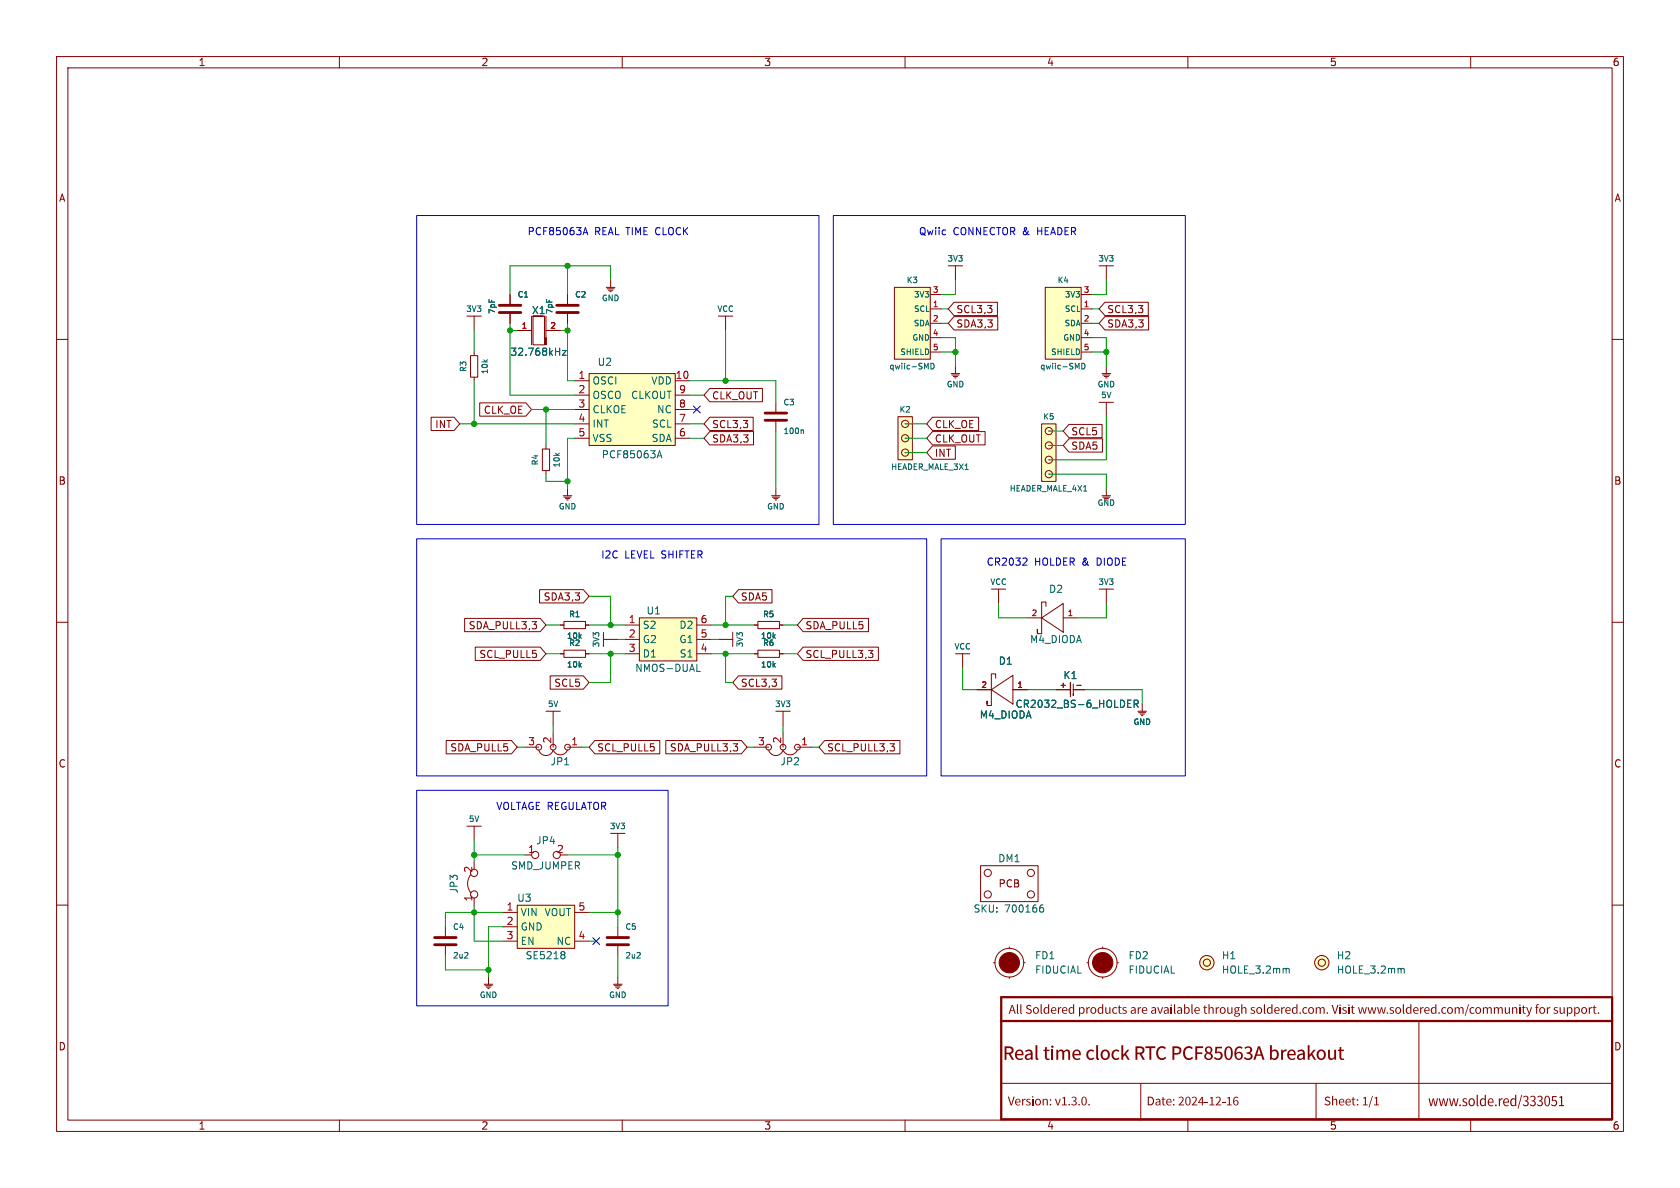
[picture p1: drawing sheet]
<svg xmlns="http://www.w3.org/2000/svg" width="297mm" height="210mm" viewBox="0 0 297 210" stroke-linecap="round" stroke-linejoin="round" font-family="sans-serif">
<g fill="none" stroke="#840000" stroke-width=".18">
<path d="M10 10h277v190h-277zM12 12h273v186h-273zM60 10v2M110 10v2M160 10v2M210 10v2M260 10v2M10 60h2M285 60h2M10 110h2M285 110h2M10 160h2"/>
<path d="M285 160h2M60 198v2M110 198v2M160 198v2M177 191.5h108M210 198v2M260 198v2"/>
</g>
<path d="M231.2 184.8h.3v1.7l.7-.9h.4l-.6 .7 .7 1h-.4l-.5-.8-.3 .4v.4h-.3z" fill="#840000"/>
<path d="M284.8 176.3h-107.8v21.6h107.9M285 176.3v21.6M177 180.5h108" fill="none" stroke="#840000" stroke-width=".4"/>
<g fill="none" stroke="#840000" stroke-width=".18">
<path d="M100.3 52.1v1.9M100.3 55.3v1.9M99.6 87.6h1.5M99.7 87.9h1.3M99.9 88.1h.8M100.2 88.4h.3M100.3 86.4v1.2M173.4 153h10.1v6.4h-10.1zM201.7 191.5v6.5M232.7 191.5v6.5M250.8 180.5v17.5"/>
<circle cx="174.6" cy="158.1" r=".63"/>
<circle cx="174.6" cy="154.3" r=".63"/>
<circle cx="182.2" cy="158.1" r=".63"/>
<circle cx="182.2" cy="154.3" r=".63"/>
<circle cx="233.7" cy="170.2" r=".63"/>
<circle cx="233.7" cy="170.2" r="1.27"/>
</g>
<circle cx="233.7" cy="170.2" r="1.27" fill="#ffffc2" stroke="#ffffc2" stroke-width=".18"/>
<path d="M184.4 160h-.4M184 160.4l.4 .1 .1 .2v.4l-.5 .1M247.9 171.2l.3 .2v.6" fill="none" stroke="#006464" stroke-width=".18"/>
<path d="M98.4 55.2h3.8M98.4 54h3.8" fill="none" stroke="#840000" stroke-width=".5"/>
<path d="M104.1 66h15.3v12.7h-15.3z" fill="#ffffc2"/>
<g fill="none" stroke="#840000" stroke-width=".18">
<path d="M82.5 55.9h2.6M83.8 55.9v2.5M90.2 52.1v1.9M90.2 55.3v1.9M127 55.9h2.5M128.3 55.9v2.5M167.6 47h2.6M168.9 47v2.5M83.2 62.9h1.3v3.8h-1.3zM83.8 62.2v.7M83.8 66.7v.6M101.6 67.3h2.5"/>
<path d="M101.6 69.9h2.5M101.6 72.4h2.5M101.6 74.9h2.5M101.6 77.5h2.5M104.1 66h15.3v12.7h-15.3zM119.4 67.3h2.5M119.4 69.9h2.5M119.4 72.4h2.5M119.4 74.9h2.5M119.4 77.5h2.5M137.2 71.1v1.9M137.2 74.3v1.9"/>
<path d="M168.1 66h1.6M168.3 66.3h1.2M168.5 66.5h.8M168.8 66.8h.2M168.9 64.8v1.2M136.4 87.6h1.5M136.5 87.9h1.3M136.8 88.1h.7M137 88.4h.3M137.2 86.4v1.2M176 119.9v-.8h-.7v5.6h-.8v-.7v.5M172.7 121.9h2.6"/>
<path d="M175.3 121.9l3.8-2.5v5.1zM179.1 121.9h2.5M175.6 170.2h.3M178.4 167.4v.2M178.4 172.7v.3M181 170.2h.2"/>
<circle cx="178.4" cy="170.2" r="2.54"/>
</g>
<path d="M141.8 76l.2 .1v.6M116.2 80.9l.4-1.2 .4 1.2M116.3 80.6h.6" fill="none" stroke="#006464" stroke-width=".18"/>
<path d="M88.3 55.2h3.8M88.3 54h3.8M135.3 74.3h3.8M135.3 73h3.8" fill="none" stroke="#840000" stroke-width=".5"/>
<circle cx="178.4" cy="170.2" r="1.8" fill="#840000" stroke="#840000" stroke-width=".18"/>
<path d="M158.7 73.7h2.6v7.6h-2.6z" fill="#ffffc2"/>
<g fill="none" stroke="#840000" stroke-width=".18">
<path d="M158.7 73.7h2.6v7.6h-2.6zM160 77.5h.1M160 74.9h.1M160 80h.1"/>
<circle cx="160" cy="77.5" r=".63"/>
<circle cx="160" cy="74.9" r=".63"/>
<circle cx="160" cy="80" r=".63"/>
</g>
<path d="M158.1 50.8h6.4v12.7h-6.4z" fill="#ffffc2"/>
<path d="M158.1 50.8h6.4v12.7h-6.4zM164.5 54.6h1.9M164.5 57.2h1.9M164.5 52.1h1.9M164.5 59.7h1.9M164.5 62.2h1.9" fill="none" stroke="#840000" stroke-width=".18"/>
<path d="M164.6 64.2a.51 .51 0 0 1 .6 .5 .51 .51 0 0 1-.6 .5z" fill="none" stroke="#006464" stroke-width=".18"/>
<path d="M184.8 50.8h6.3v12.7h-6.3z" fill="#ffffc2"/>
<path d="M184.8 50.8h6.3v12.7h-6.3zM191.1 54.6h1.9M191.1 57.2h1.9M191.1 52.1h1.9M191.1 59.7h1.9M191.1 62.2h1.9" fill="none" stroke="#840000" stroke-width=".18"/>
<path d="M191.2 64.2a.51 .51 0 0 1 .6 .5 .51 .51 0 0 1-.6 .5z" fill="none" stroke="#006464" stroke-width=".18"/>
<path d="M184.1 74.9h2.6v10.2h-2.6z" fill="#ffffc2"/>
<g fill="none" stroke="#840000" stroke-width=".18">
<path d="M91.4 58.4h2.6M94 55.9v5.1M94.2 55.9v5.1h2.1v-5.1h-2.1h1.8M96.5 55.9v5.1v-1.3M96.5 58.4h2.6M107.2 50.8h1.5M107.3 51.1h1.3M107.6 51.3h.7M107.8 51.6h.3M107.9 49.5v1.3M194.3 47h2.5M195.6 47v2.5"/>
<path d="M95.9 79.4h1.3v3.8h-1.3zM96.5 78.7v.7M184.1 74.9h2.6v10.2h-2.6zM185.4 78.7h.1M185.4 76.2h.1M194.3 71.1h2.5M194.8 66h1.5M194.9 66.3h1.3M195.2 66.5h.8M195.5 66.8h.2M195.6 64.8v1.2M195.6 71.1v2.6"/>
<path d="M96.5 83.2v.6M185.4 83.8h.1M185.4 81.3h.1M194.8 87.6h1.5M194.9 87.9h1.3M195.6 86.4v1.2M168.9 115.6h2.5M170.2 115.6v2.5M175.3 104.1h2.5M176.5 104.1v2.6M181.6 109.2h2.5M184.1 109.2l3.9-2.5v5.1z"/>
<path d="M184.9 107.2v-.8h-.8v5.6h-.7v-.7v.5M188 109.2h2.5M194.3 104.1h2.5M195.6 104.1v2.6M186.7 121.9h2.5M189.2 122.7v-2v2.5M189.7 121.9h2.1M189.7 120.9v2v-.2M201.2 125.7h1.5M201.3 126h1.3M201.5 126.2h.8M201.8 126.5h.3"/>
<path d="M201.9 124.5v1.2M192.2 170.2h.2M194.9 167.4v.2M194.9 172.7v.3M197.5 170.2h.2"/>
<circle cx="185.4" cy="78.7" r=".63"/>
<circle cx="185.4" cy="76.2" r=".63"/>
<circle cx="185.4" cy="81.3" r=".63"/>
<circle cx="185.4" cy="83.8" r=".63"/>
<circle cx="194.9" cy="170.2" r="2.54"/>
<circle cx="213.4" cy="170.2" r=".63"/>
<circle cx="213.4" cy="170.2" r="1.27"/>
</g>
<circle cx="194.9" cy="170.2" r="1.8" fill="#840000" stroke="#840000" stroke-width=".18"/>
<circle cx="213.4" cy="170.2" r="1.27" fill="#ffffc2" stroke="#ffffc2" stroke-width=".18"/>
<path d="M99.4 62h.7l-.7 .8h.7M199.4 124.4h.4M199.4 125h.6M199.4 123.8h.6M200.5 124.4h.6l.1-.2v-.3l-.7-.1v1.2M200.8 124.4l.4 .6M227.6 171.2l.3 .2v.6" fill="none" stroke="#006464" stroke-width=".18"/>
<path d="M190.4 121.2h.7" fill="none" stroke="#a90000" stroke-width=".18"/>
<path d="M91.4 160h10.2v7.6h-10.2z" fill="#ffffc2"/>
<g fill="none" stroke="#840000" stroke-width=".18">
<path d="M92.7 132.1h2.5M95.2 132.6a1.32 1.32 0 0 0 1.3 1 1.32 1.32 0 0 0 1.3-1 1.38 1.38 0 0 0 1.3 .8 1.38 1.38 0 0 0 1.2-.8M96.5 125.7h2.6M97.8 125.7v2.6M97.8 129.5v2.6M100.3 132.1h2.6M82.5 146.1h2.6M83.2 154.6a2.55 2.55 0 0 0 0 3.2M83.8 146.1v2.5M83.8 152.4v1.3M83.8 158.8v1.2M92.7 151.1h1.3"/>
<path d="M99.1 151.1h1.2M107.9 147.3h2.6M109.2 147.3v2.6M78.7 163.8v1.9M78.7 167v1.9M85.6 174h1.5M85.7 174.2h1.3M86 174.5h.7M86.2 174.8h.3M86.4 172.7v1.3M88.9 161.3h2.5M88.9 163.8h2.5"/>
<path d="M88.9 166.4h2.5M91.4 160h10.2v7.6h-10.2zM101.6 161.3h2.5M101.6 166.4h2.5M108.5 174h1.5M108.6 174.2h1.3M108.8 174.5h.8M109.1 174.8h.2M109.2 163.8v1.9M109.2 167v1.9M109.2 172.7v1.3"/>
<circle cx="95.3" cy="132.1" r=".51"/>
<circle cx="97.8" cy="132.1" r=".51"/>
<circle cx="100.3" cy="132.1" r=".51"/>
<circle cx="83.8" cy="158.1" r=".63"/>
<circle cx="83.8" cy="154.3" r=".63"/>
<circle cx="94.6" cy="151.1" r=".63"/>
<circle cx="98.4" cy="151.1" r=".63"/>
</g>
<path d="M82.1 169.4h.6M82.7 168.5v.3M99.6 168.2l.3 .3-.3 .3 .3 .2v.2l-.3 .3M112.6 169.4h.6M113.1 168.5v.3" fill="none" stroke="#006464" stroke-width=".18"/>
<path d="M76.8 167h3.8M76.8 165.7h3.8M107.3 167h3.8M107.3 165.7h3.8" fill="none" stroke="#840000" stroke-width=".5"/>
<path d="M113 109.2h10.2v7.6h-10.2z" fill="#ffffc2"/>
<g fill="none" stroke="#840000" stroke-width=".18">
<path d="M90.2 52.1v1.9M90.2 55.3v1.9M91.4 58.4h2.6M96.5 58.4h2.6M100.3 52.1v1.9M100.3 55.3v1.9M168.7 56h7.7v2.3h-7.7l-1.1-1.1zM168.7 53.4h7.6v2.4h-7.6l-1.1-1.2zM195.3 56h7.8v2.3h-7.8l-1-1.1zM195.3 53.4h7.7v2.4h-7.7l-1-1.2zM76.2 73.8h4.1l1 1.1-1 1.2h-4.1zM84.8 71.2h8.2l1 1.2-1 1.2h-8.2z"/>
<path d="M125.5 73.8h7.7v2.3h-7.7l-1-1.2zM125.5 76.3h7.7v2.3h-7.7l-1-1.1zM125.5 68.7h9.3v2.3h-9.3l-1-1.1zM164.8 76.3h9.4v2.3h-9.4l-1-1.1zM164.8 73.8h8.2v2.3h-8.2l-1-1.2zM164.8 78.8h4.1v2.4h-4.1l-1-1.2zM189 77.6h5.9v2.3h-5.9l-1-1.2zM189 75h5.8v2.4h-5.8l-1-1.2zM82.1 109.3h13.4l1 1.2-1 1.2h-13.4zM84 114.4h11.5l1 1.2-1 1.1h-11.5zM94.1 109.9h.7l-.4 .5M94.8 110.5v.5"/>
<path d="M95.4 104.2h7.7l1 1.2-1 1.2h-7.7zM97.3 119.5h5.8l1 1.2-1 1.1h-5.8zM99.1 110.5h.6M99.1 115.6h.6M99.7 109.9h3.8v1.2h-3.8zM99.7 114.9h3.8v1.3h-3.8zM103.5 110.5h.6M103.5 115.6h.6M106.7 113h2.5M106.7 111.8v2.5M110.5 110.5h2.5M110.5 113h2.5"/>
<path d="M110.5 115.6h2.5M113 109.2h10.2v7.6h-10.2zM123.2 110.5h2.5M123.2 113h2.5M123.2 115.6h2.5M127 113h2.5M129.5 111.8v2.5M130.6 119.5h7.6v2.3h-7.6l-1.1-1.1zM130.6 104.2h5.9v2.4h-5.9l-1.1-1.2zM133.3 110.5h.7M133.3 115.6h.7M134 114.9h3.8v1.3h-3.8z"/>
<path d="M134 109.9h3.8v1.2h-3.8zM137.8 110.5h.6M137.8 115.6h.6M142 114.4h13.3v2.3h-13.3l-1-1.1zM142 109.3h11.5v2.4h-11.5l-1-1.2zM153.5 115h.8l-.4 .5M154.1 115.5l.2 .2v.3l-.2 .2M78.9 130.9h11.5l1 1.2-1 1.2h-11.5zM105.2 130.9h11.4v2.4h-11.4l-1.1-1.2zM117.7 130.9h13.4l1 1.2-1 1.2h-13.4zM129.6 131.5h.8l-.4 .5M130.3 132.1v.5"/>
<path d="M133.3 132.1h2.6M135.9 132.6a1.32 1.32 0 0 0 1.3 1 1.32 1.32 0 0 0 1.2-1 1.38 1.38 0 0 0 1.3 .8 1.38 1.38 0 0 0 1.3-.8M137.2 125.7h2.5M138.4 125.7v2.6M138.4 129.5v2.6M141 132.1h2.5M145.8 130.9h13.3v2.4h-13.3l-1-1.2zM157.3 131.5h.8l-.4 .5M157.9 132l.2 .2v.3l-.2 .3M172.7 121.9h2.6M179.1 121.9h2.5M186.7 121.9h2.5"/>
<path d="M189.7 121.9h2.1"/>
<circle cx="135.9" cy="132.1" r=".51"/>
<circle cx="138.4" cy="132.1" r=".51"/>
<circle cx="141" cy="132.1" r=".51"/>
</g>
<path d="M99.4 62h.7l-.7 .8h.7M123.2 118.7h.6M199.4 124.4h.4M199.4 125h.6M199.4 123.8h.6M200.5 124.4h.6l.1-.2v-.3l-.7-.1v1.2M200.8 124.4l.4 .6" fill="none" stroke="#006464" stroke-width=".18"/>
<path d="M73.7 38.1h71.1v54.6h-71.1zM147.3 38.1h62.2v54.6h-62.2zM103.1 41.5l.4-1.3 .4 1.3M103.2 41.1h.6M73.7 95.3h90.1v41.9h-90.1zM166.4 95.3h43.1v41.9h-43.1zM181.3 98.6l.3 .3-.1 .3-.7 .7h.8M73.7 139.7h44.4v38.1h-44.4z" fill="none" stroke="#0000c2" stroke-width=".18"/>
<g fill="none" stroke="#009600" stroke-width=".18">
<path d="M83.8 58.4v3.8M90.2 57.2v12.7h11.4M90.2 58.4h1.2M99.1 58.4h1.2M100.3 47v5.1M100.3 57.2v10.1h1.3M107.9 49.5v-2.5h-17.7v5.1M128.3 58.4v8.9M166.4 54.6h1.2M166.4 59.7h2.5v5.1M166.4 57.2h1.2M168.9 49.5v2.6h-2.5"/>
<path d="M193 59.7h2.6v5.1M193 54.6h1.3M193 57.2h1.3M195.6 49.5v2.6h-2.6M81.3 74.9h20.3M83.8 67.3v7.6M94 72.4h7.6M96.5 72.4v6.3M101.6 77.5h-1.3v8.9M121.9 74.9h2.6M121.9 67.3h15.3v3.8M121.9 69.9h2.6"/>
<path d="M121.9 72.4h1.3M121.9 77.5h2.6M137.2 76.2v10.2M160 74.9h3.8M160 77.5h3.8M166.4 62.2h2.5M185.4 76.2h2.6M185.4 78.7h2.6M193 62.2h2.6M195.6 73.7v7.6h-10.2M96.5 83.8v1.3h3.8M160 80h3.8"/>
<path d="M185.4 83.8h10.2v2.6M96.5 115.6h2.6M96.5 110.5h2.6M104.1 105.4h3.8v5.1M104.1 115.6h6.4M104.1 110.5h6.4M107.9 115.6v5.1h-3.8M109.2 113h1.3M125.7 115.6h7.6M125.7 110.5h7.6M125.7 113h1.3M128.3 115.6v5.1h1.2"/>
<path d="M129.5 105.4h-1.2v5.1M138.4 115.6h2.6M138.4 110.5h2.6M170.2 118.1v3.8h2.5M176.5 106.7v2.5h5.1M195.6 106.7v2.5h-5.1M91.4 132.1h1.3M97.8 128.3v1.2M102.9 132.1h1.2M132.1 132.1h1.2M138.4 128.3v1.2M143.5 132.1h1.3"/>
<path d="M181.6 121.9h5.1M191.8 121.9h10.1v2.6M83.8 151.1h8.9M83.8 148.6v3.8M100.3 151.1h8.9M109.2 149.9v13.9M78.7 168.9v2.6h7.7M83.8 160v6.4h5.1M88.9 161.3h-10.2v2.5M88.9 163.8h-2.5v8.9M104.1 166.4h1.3M104.1 161.3h5.1"/>
<path d="M109.2 168.9v3.8"/>
</g>
<path d="M122.6 71.8l1.2 1.2M123.8 71.8l-1.2 1.2M104.8 165.8l1.2 1.2M106 165.8l-1.2 1.2" fill="none" stroke="#000084" stroke-width=".18"/>
<path d="M190.4 121.2h.7" fill="none" stroke="#a90000" stroke-width=".18"/>
<g fill="#009600" stroke="#009600" stroke-width=".18">
<circle cx="195.6" cy="62.2" r=".46"/>
<circle cx="128.3" cy="67.3" r=".46"/>
<circle cx="96.5" cy="72.4" r=".46"/>
<circle cx="100.3" cy="85.1" r=".46"/>
<circle cx="168.9" cy="62.2" r=".46"/>
<circle cx="83.8" cy="151.1" r=".46"/>
<circle cx="83.8" cy="161.3" r=".46"/>
<circle cx="86.4" cy="171.5" r=".46"/>
<circle cx="109.2" cy="161.3" r=".46"/>
<circle cx="109.2" cy="151.1" r=".46"/>
<circle cx="100.3" cy="47" r=".46"/>
<circle cx="83.8" cy="74.9" r=".46"/>
<circle cx="90.2" cy="58.4" r=".46"/>
<circle cx="100.3" cy="58.4" r=".46"/>
<circle cx="107.9" cy="110.5" r=".46"/>
<circle cx="107.9" cy="115.6" r=".46"/>
<circle cx="128.3" cy="115.6" r=".46"/>
<circle cx="128.3" cy="110.5" r=".46"/>
</g>
<g font-size="3.5" fill="#840000">
<text x="177.3" y="188.6">RealtimeclockRTCPCF85063A</text>
<text x="224.2" y="188.6">breakout</text>
</g>
<text font-size="2.8" fill="#840000" x="252.5" y="196.5">www.solde.red/333051</text>
<g font-size="2.3" fill="#840000">
<text x="178.3" y="180">AllSolderedproductsareavailablethrough soldered.com.Visitwww.soldered.com/communityfor support.</text>
<text x="178.2" y="196.2">Version:v1.3.0.</text>
<text x="202.7" y="196.2">Date:2024-12-16</text>
<text x="234" y="196.2">Sheet:1/1</text>
</g>
<g font-size="1.8" fill="#840000">
<text x="35" y="11.9">1</text>
<text x="85" y="11.9">2</text>
<text x="135" y="11.9">3</text>
<text x="185" y="11.9">4</text>
<text x="235" y="11.9">5</text>
<text x="285" y="11.9">6</text>
<text x="10.3" y="35.9">A</text>
<text x="285.3" y="35.9">A</text>
<text x="169" y="58.1">SDA3,3</text>
<text x="169" y="55.6">SCL3,3</text>
<text x="195.6" y="58.1">SDA3,3</text>
<text x="195.6" y="55.6">SCL3,3</text>
<text x="125.8" y="70.8">CLK_OUT</text>
<text x="76.8" y="75.9">INT</text>
<text x="85.4" y="73.3">CLK_OE</text>
<text x="125.8" y="75.9">SCL3,3</text>
<text x="165.2" y="75.9">CLK_OE</text>
<text x="189.3" y="77.2">SCL5</text>
<text x="125.8" y="78.4">SDA3,3</text>
<text x="165.2" y="78.4">CLK_OUT</text>
<text x="165.2" y="81">INT</text>
<text x="189.3" y="79.7">SDA5</text>
<text x="10.3" y="85.9">B</text>
<text x="285.3" y="85.9">B</text>
<text x="96" y="106.4">SDA3,3</text>
<text x="130.9" y="106.4">SDA5</text>
<text x="82.8" y="111.4">SDA_PULL3,3</text>
<text x="142.3" y="111.4">SDA_PULL5</text>
<text x="84.6" y="116.5">SCL_PULL5</text>
<text x="142.3" y="116.5">SCL_PULL3,3</text>
<text x="97.9" y="121.6">SCL5</text>
<text x="130.9" y="121.6">SCL3,3</text>
<text x="10.3" y="135.9">C</text>
<text x="79.5" y="133">SDA_PULL5</text>
<text x="105.5" y="133">SCL_PULL5</text>
<text x="118.3" y="133">SDA_PULL3,3</text>
<text x="146.1" y="133">SCL_PULL3,3</text>
<text x="285.3" y="135.9">C</text>
<text x="176.4" y="157.1">PCB</text>
<text x="10.3" y="185.9">D</text>
<text x="285.3" y="185.9">D</text>
<text x="35" y="199.9">1</text>
<text x="85" y="199.9">2</text>
<text x="135" y="199.9">3</text>
<text x="185" y="199.9">4</text>
<text x="235" y="199.9">5</text>
<text x="285" y="199.9">6</text>
</g>
<g font-size="1.8" fill="#0000c2">
<text x="93.2" y="41.7">PCF85063A</text>
<text x="105.1" y="41.7">REAL TIME CLOCK</text>
<text x="162.4" y="41.7">Qwiic</text>
<text x="168.5" y="41.7">CONNECTOR &amp;</text>
<text x="183.6" y="41.7">HEADER</text>
<text x="106.2" y="98.8">I2C</text>
<text x="110.4" y="98.8">LEVEL SHIFTER</text>
<text x="174.3" y="100.1">CR2032</text>
<text x="182.9" y="100.1">HOLDER &amp;</text>
<text x="194.2" y="100.1">DIODE</text>
<text x="87.6" y="143.3">VOLTAGE REGULATOR</text>
</g>
<g font-size="1.8" fill="#006464">
<text x="93.9" y="55.7">X1</text>
<text x="90.1" y="63.1">32.768kHz</text>
<text x="105.6" y="64.9">U2</text>
<text x="104.6" y="68.2">OSCI</text>
<text x="104.6" y="70.7">OSCO</text>
<text x="111.5" y="70.7">CLKOUT</text>
<text x="115" y="68.2">VDD</text>
<text x="104.6" y="73.3">CLKOE</text>
<text x="104.6" y="75.8">INT</text>
<text x="115.2" y="75.8">SCL</text>
<text x="116.1" y="73.3">NC</text>
<text x="104.6" y="78.3">VSS</text>
<text x="106.3" y="81.2">PCF85063A</text>
<text x="115.1" y="78.3">SDA</text>
<text x="185.3" y="105">D2</text>
<text x="113.5" y="111.4">S2</text>
<text x="113.5" y="113.9">G2</text>
<text x="114.2" y="108.8">U1</text>
<text x="120" y="113.9">G1</text>
<text x="120" y="111.4">D2</text>
<text x="182" y="113.9">M4_DIODA</text>
<text x="112.2" y="119">NMOS-DUAL</text>
<text x="113.5" y="116.4">D1</text>
<text x="120.1" y="116.4">S1</text>
<text x="176.5" y="117.7">D1</text>
<text x="179.4" y="125.3">CR2032_BS-6_HOLDER</text>
<text x="187.9" y="120.2">K1</text>
<text x="173.1" y="127.2">M4_DIODA</text>
<text x="97.2" y="135.5">JP1</text>
<text x="137.9" y="135.5">JP2</text>
<text x="94.7" y="149.5">JP4</text>
<text x="90.3" y="153.9">SMD_JUMPER</text>
<text x="176.4" y="152.6">DM1</text>
<text x="81.1" y="158" transform="rotate(-90 81.1 158)">JP3</text>
<text x="91.3" y="159.6">U3</text>
<text x="172" y="161.5">SKU:</text>
<text x="177.6" y="161.5">700166</text>
<text x="91.9" y="162.2">VIN</text>
<text x="91.9" y="164.7">GND</text>
<text x="91.9" y="167.2">EN</text>
<text x="96.2" y="162.2">VOUT</text>
<text x="98.3" y="167.2">NC</text>
<text x="92.8" y="169.8">SE5218</text>
<text x="182.9" y="169.8">FD1</text>
<text x="182.9" y="172.3">FIDUCIAL</text>
<text x="199.4" y="169.8">FD2</text>
<text x="199.4" y="172.3">FIDUCIAL</text>
<text x="215.9" y="172.3">HOLE_3.2mm</text>
<text x="215.9" y="169.8">H1</text>
<text x="236.2" y="172.3">HOLE_3.2mm</text>
<text x="236.2" y="169.8">H2</text>
</g>
<g font-size="1.8" fill="#a90000">
<text x="102.2" y="67.1">1</text>
<text x="102.2" y="69.6">2</text>
<text x="119.3" y="67.1">10</text>
<text x="119.9" y="69.6">9</text>
<text x="102.2" y="72.1">3</text>
<text x="102.2" y="74.7">4</text>
<text x="102.2" y="77.2">5</text>
<text x="119.9" y="77.2">6</text>
<text x="119.9" y="74.7">7</text>
<text x="119.9" y="72.1">8</text>
<text x="111.1" y="110.2">1</text>
<text x="111.1" y="112.8">2</text>
<text x="123.8" y="112.8">5</text>
<text x="123.8" y="110.2">6</text>
<text x="111.1" y="115.3">3</text>
<text x="123.8" y="115.3">4</text>
<text x="93.3" y="131.8">3</text>
<text x="97.5" y="131.5" transform="rotate(-90 97.5 131.5)">2</text>
<text x="100.9" y="131.8">1</text>
<text x="133.9" y="131.8">3</text>
<text x="138.2" y="131.5" transform="rotate(-90 138.2 131.5)">2</text>
<text x="141.5" y="131.8">1</text>
<text x="83.6" y="154.4" transform="rotate(-90 83.6 154.4)">2</text>
<text x="93.3" y="150.9">1</text>
<text x="98.4" y="150.9">2</text>
<text x="83.6" y="159.5" transform="rotate(-90 83.6 159.5)">1</text>
<text x="89.5" y="161">1</text>
<text x="102.2" y="161">5</text>
<text x="89.5" y="163.6">2</text>
<text x="89.5" y="166.1">3</text>
<text x="102.2" y="166.1">4</text>
</g>
<g font-size="1.4" fill="#006464">
<text x="167.4" y="46.4">3V3</text>
<text x="194.1" y="46.4">3V3</text>
<text x="91.4" y="52.8">C1</text>
<text x="101.6" y="52.8">C2</text>
<text x="106.3" y="53.4">GND</text>
<text x="160.2" y="50.3">K3</text>
<text x="161.4" y="52.8">3V3</text>
<text x="186.9" y="50.3">K4</text>
<text x="188.1" y="52.8">3V3</text>
<text x="82.3" y="55.3">3V3</text>
<text x="87.7" y="55.6" transform="rotate(-90 87.7 55.6)">7pF</text>
<text x="97.9" y="55.6" transform="rotate(-90 97.9 55.6)">7pF</text>
<text x="126.7" y="55.3">VCC</text>
<text x="161.4" y="57.9">SDA</text>
<text x="161.4" y="55.3">SCL</text>
<text x="188.1" y="57.9">SDA</text>
<text x="188.1" y="55.3">SCL</text>
<text x="82.6" y="65.9" transform="rotate(-90 82.6 65.9)">R3</text>
<text x="157.1" y="65.5">qwiic-SMD</text>
<text x="159" y="63">SHIELD</text>
<text x="161.2" y="60.4">GND</text>
<text x="183.8" y="65.5">qwiic-SMD</text>
<text x="185.7" y="63">SHIELD</text>
<text x="187.8" y="60.4">GND</text>
<text x="86.5" y="66.3" transform="rotate(-90 86.5 66.3)">10k</text>
<text x="138.4" y="71.8">C3</text>
<text x="167.3" y="68.7">GND</text>
<text x="193.9" y="68.7">GND</text>
<text x="194.5" y="70.6">5V</text>
<text x="138.4" y="76.9">100n</text>
<text x="158.9" y="73.1">K2</text>
<text x="184.3" y="74.4">K5</text>
<text x="95.3" y="82.4" transform="rotate(-90 95.3 82.4)">R4</text>
<text x="99.2" y="82.8" transform="rotate(-90 99.2 82.8)">10k</text>
<text x="157.4" y="83.3">HEADER_MALE_3X1</text>
<text x="178.4" y="87.1">HEADER_MALE_4X1</text>
<text x="193.9" y="89.6">GND</text>
<text x="98.7" y="90.3">GND</text>
<text x="135.5" y="90.3">GND</text>
<text x="175" y="103.6">VCC</text>
<text x="194.1" y="103.6">3V3</text>
<text x="100.1" y="113.1">10k</text>
<text x="100.5" y="109.3">R1</text>
<text x="134.4" y="113.1">10k</text>
<text x="134.8" y="109.3">R5</text>
<text x="100.1" y="118.2">10k</text>
<text x="100.5" y="114.4">R2</text>
<text x="106.1" y="114.5" transform="rotate(-90 106.1 114.5)">3V3</text>
<text x="131.5" y="114.5" transform="rotate(-90 131.5 114.5)">3V3</text>
<text x="134.4" y="118.2">10k</text>
<text x="134.8" y="114.4">R6</text>
<text x="168.6" y="115">VCC</text>
<text x="96.8" y="125.2">5V</text>
<text x="136.9" y="125.2">3V3</text>
<text x="200.3" y="128.4">GND</text>
<text x="82.8" y="145.5">5V</text>
<text x="107.7" y="146.8">3V3</text>
<text x="80" y="164.6">C4</text>
<text x="110.4" y="164.6">C5</text>
<text x="80" y="169.6">2u2</text>
<text x="110.4" y="169.6">2u2</text>
<text x="84.7" y="176.6">GND</text>
<text x="107.6" y="176.6">GND</text>
</g>
<g font-size="1.4" fill="#a90000">
<text x="164.8" y="51.8">3</text>
<text x="191.5" y="51.8">3</text>
<text x="92.1" y="58.2">1</text>
<text x="97.2" y="58.2">2</text>
<text x="164.8" y="54.4">1</text>
<text x="164.8" y="56.9">2</text>
<text x="164.8" y="59.4">4</text>
<text x="191.5" y="54.4">1</text>
<text x="191.5" y="56.9">2</text>
<text x="191.5" y="59.4">4</text>
<text x="164.8" y="62">5</text>
<text x="191.5" y="62">5</text>
<text x="182.3" y="109">2</text>
<text x="188.6" y="109">1</text>
<text x="173.4" y="121.7">2</text>
<text x="179.7" y="121.7">1</text>
<text x="187.2" y="121.7">+</text>
</g>
</svg>
